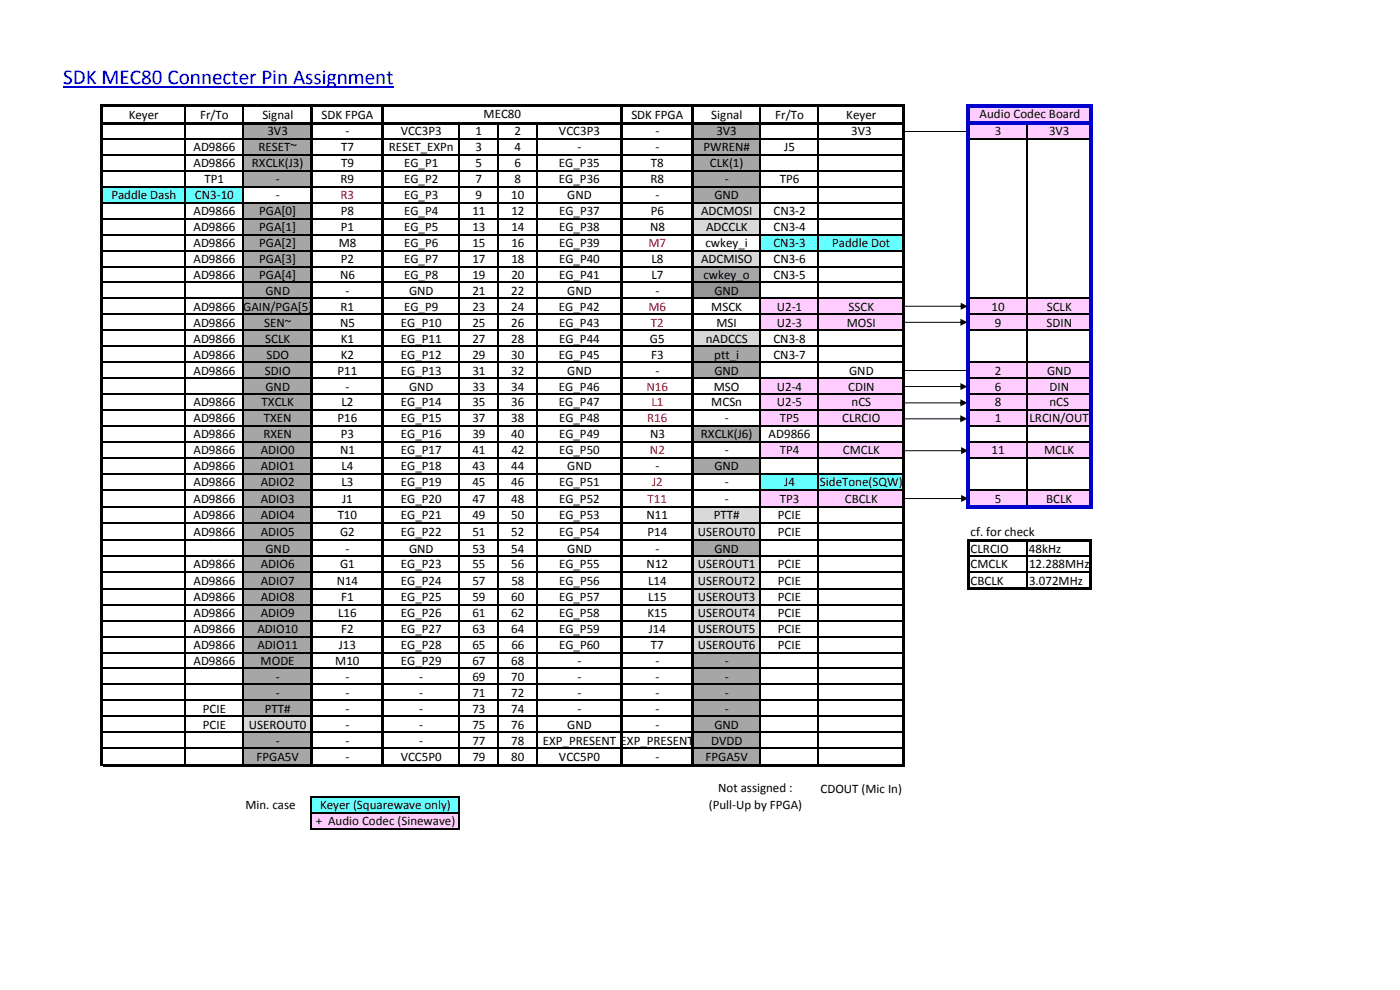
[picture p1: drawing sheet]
<svg xmlns="http://www.w3.org/2000/svg" width="420mm" height="297mm" viewBox="0 0 420 297" stroke-linecap="round" stroke-linejoin="round" font-family="sans-serif">
<path d="M290.6 31.7h36.8v5.3h-36.8z" fill="#fcf"/>
<g fill="#a6a6a6">
<path d="M73 36.9h20.5v4.8h-20.5z"/>
<path d="M207.8 36.9h20.3v4.8h-20.3z"/>
</g>
<path d="M290.6 36.9h36.8v4.8h-36.8z" fill="#fcf"/>
<g fill="#a6a6a6">
<path d="M73 41.7h20.5v14.4h-20.5z"/>
<path d="M207.8 41.7h20.3v14.4h-20.3z"/>
</g>
<path d="M30.6 56h42.4v4.9h-42.4z" fill="#65ffff"/>
<g fill="#a6a6a6">
<path d="M207.8 56h20.3v4.9h-20.3z"/>
<path d="M73 60.8h20.5v4.9h-20.5z"/>
</g>
<path d="M207.8 60.8h20.3v4.9h-20.3z" fill="#d9d9d9"/>
<path d="M73 65.6h20.5v4.8h-20.5z" fill="#a6a6a6"/>
<path d="M207.8 65.6h20.3v4.8h-20.3z" fill="#d9d9d9"/>
<path d="M73 70.4h20.5v4.8h-20.5z" fill="#a6a6a6"/>
<path d="M228 70.4h43.2v4.8h-43.2z" fill="#65ffff"/>
<path d="M73 75.2h20.5v4.8h-20.5z" fill="#a6a6a6"/>
<path d="M207.8 75.2h20.3v4.8h-20.3z" fill="#d9d9d9"/>
<g fill="#a6a6a6">
<path d="M73 80h20.5v4.8h-20.5z"/>
<path d="M207.8 80h20.3v4.8h-20.3z"/>
<path d="M73 84.8h20.5v4.8h-20.5z"/>
</g>
<path d="M207.8 84.8h20.3v4.8h-20.3z" fill="#969696"/>
<path d="M73 89.5h20.5v4.9h-20.5z" fill="#a6a6a6"/>
<g fill="#fcf">
<path d="M228 89.5h43.2v4.9h-43.2z"/>
<path d="M290.6 89.5h36.8v4.9h-36.8z"/>
</g>
<path d="M73 94.3h20.5v4.8h-20.5z" fill="#a6a6a6"/>
<g fill="#fcf">
<path d="M228 94.3h43.2v4.8h-43.2z"/>
<path d="M290.6 94.3h36.8v4.8h-36.8z"/>
</g>
<path d="M73 99.1h20.5v4.8h-20.5z" fill="#a6a6a6"/>
<path d="M207.8 99.1h20.3v4.8h-20.3z" fill="#d9d9d9"/>
<g fill="#a6a6a6">
<path d="M73 103.9h20.5v4.8h-20.5z"/>
<path d="M207.8 103.9h20.3v4.8h-20.3z"/>
<path d="M73 108.7h20.5v4.8h-20.5z"/>
<path d="M207.8 108.7h20.3v4.8h-20.3z"/>
</g>
<path d="M290.6 108.7h36.8v4.8h-36.8z" fill="#fcf"/>
<path d="M73 113.5h20.5v4.8h-20.5z" fill="#a6a6a6"/>
<g fill="#fcf">
<path d="M228 113.5h43.2v4.8h-43.2z"/>
<path d="M290.6 113.5h36.8v4.8h-36.8z"/>
</g>
<path d="M73 118.2h20.5v4.9h-20.5z" fill="#a6a6a6"/>
<g fill="#fcf">
<path d="M228 118.2h43.2v4.9h-43.2z"/>
<path d="M290.6 118.2h36.8v4.9h-36.8z"/>
</g>
<path d="M73 123h20.5v4.8h-20.5z" fill="#a6a6a6"/>
<g fill="#fcf">
<path d="M228 123h43.2v4.8h-43.2z"/>
<path d="M290.6 123h36.8v4.8h-36.8z"/>
</g>
<g fill="#a6a6a6">
<path d="M73 127.8h20.5v4.8h-20.5z"/>
<path d="M207.8 127.8h20.3v4.8h-20.3z"/>
<path d="M73 132.6h20.5v4.8h-20.5z"/>
</g>
<g fill="#fcf">
<path d="M228 132.6h43.2v4.8h-43.2z"/>
<path d="M290.6 132.6h36.8v4.8h-36.8z"/>
</g>
<g fill="#a6a6a6">
<path d="M73 137.4h20.5v4.8h-20.5z"/>
<path d="M207.8 137.4h20.3v4.8h-20.3z"/>
<path d="M73 142.2h20.5v4.8h-20.5z"/>
</g>
<path d="M228 142.2h43.2v4.8h-43.2z" fill="#65ffff"/>
<path d="M73 146.9h20.5v5.1h-20.5z" fill="#a6a6a6"/>
<g fill="#fcf">
<path d="M228 146.9h43.2v5.1h-43.2z"/>
<path d="M290.6 146.9h36.8v5.1h-36.8z"/>
</g>
<path d="M73 152h20.5v5.1h-20.5z" fill="#a6a6a6"/>
<path d="M207.8 152h20.3v5.1h-20.3z" fill="#d9d9d9"/>
<path d="M73 157h20.5v5.1h-20.5z" fill="#a6a6a6"/>
<path d="M207.8 157h20.3v5.1h-20.3z" fill="#d9d9d9"/>
<g fill="#a6a6a6">
<path d="M73 162.1h20.5v4.8h-20.5z"/>
<path d="M207.8 162.1h20.3v4.8h-20.3z"/>
<path d="M73 166.8h20.5v4.9h-20.5z"/>
</g>
<path d="M207.8 166.8h20.3v4.9h-20.3z" fill="#d9d9d9"/>
<path d="M73 171.6h20.5v5.1h-20.5z" fill="#a6a6a6"/>
<path d="M207.8 171.6h20.3v5.1h-20.3z" fill="#d9d9d9"/>
<path d="M73 176.7h20.5v4.8h-20.5z" fill="#a6a6a6"/>
<path d="M207.8 176.7h20.3v4.8h-20.3z" fill="#d9d9d9"/>
<path d="M73 181.4h20.5v4.9h-20.5z" fill="#a6a6a6"/>
<path d="M207.8 181.4h20.3v4.9h-20.3z" fill="#d9d9d9"/>
<path d="M73 186.2h20.5v4.9h-20.5z" fill="#a6a6a6"/>
<path d="M207.8 186.2h20.3v4.9h-20.3z" fill="#d9d9d9"/>
<path d="M73 191h20.5v4.8h-20.5z" fill="#a6a6a6"/>
<path d="M207.8 191h20.3v4.8h-20.3z" fill="#d9d9d9"/>
<g fill="#a6a6a6">
<path d="M73 195.8h20.5v19.2h-20.5z"/>
<path d="M207.8 195.8h20.3v19.2h-20.3z"/>
</g>
<path d="M73 214.9h20.5v4.9h-20.5z" fill="#d9d9d9"/>
<g fill="#a6a6a6">
<path d="M207.8 214.9h20.3v4.9h-20.3z"/>
<path d="M73 219.7h20.5v9.9h-20.5z"/>
<path d="M207.8 219.7h20.3v9.9h-20.3z"/>
</g>
<path d="M93.4 239.1h44.4v4.8h-44.4z" fill="#65ffff"/>
<path d="M93.4 243.9h44.4v4.8h-44.4z" fill="#fcf"/>
<path d="M18.9 26h99.2" fill="none" stroke="#00c" stroke-width=".42"/>
<path d="M30.9 31.3h240.6v.7h-240.6zM30.9 36.6h240.6v.7h-240.6z" fill="#000"/>
<g fill="none" stroke="#000" stroke-width=".34">
<path d="M55.4 32v4.6M73 32v4.6M228 32v4.6M245.6 32v4.6M30.9 41.7h62.2M30.9 46.5h62.2M30.9 51.3h62.2M30.9 56h62.2M93.8 41.7h20.7M93.8 46.5h20.7M93.8 51.3h20.7M93.8 56h20.7"/>
<path d="M115.2 41.7h70.9M115.2 46.5h70.9M115.2 51.3h70.9M115.2 56h70.9M186.8 41.7h20.7M186.8 46.5h20.7M186.8 51.3h20.7M186.8 56h20.7M208.2 41.7h62.6M30.9 60.8h62.2M30.9 65.6h62.2M30.9 70.4h62.2"/>
<path d="M30.9 75.2h62.2M30.9 80h62.2M93.8 60.8h20.7M93.8 65.6h20.7M93.8 70.4h20.7M93.8 75.2h20.7M93.8 80h20.7M115.2 60.8h70.9M115.2 65.6h70.9M115.2 70.4h70.9M115.2 75.2h70.9M115.2 80h70.9"/>
<path d="M186.8 60.8h20.7M186.8 65.6h20.7M186.8 70.4h20.7M186.8 75.2h20.7M186.8 80h20.7M30.9 84.8h62.2M30.9 89.5h62.2M30.9 94.3h62.2M30.9 99.1h62.2M93.8 84.8h20.7M93.8 89.5h20.7M93.8 94.3h20.7"/>
<path d="M93.8 99.1h20.7M115.2 84.8h70.9M115.2 89.5h70.9M115.2 94.3h70.9M115.2 99.1h70.9M186.8 84.8h20.7M186.8 89.5h20.7M186.8 94.3h20.7M186.8 99.1h20.7M208.2 89.5h62.6M208.2 94.3h62.6M208.2 99.1h62.6"/>
<path d="M30.9 103.9h62.2M30.9 108.7h62.2M30.9 113.5h62.2M30.9 118.2h62.2M93.8 103.9h20.7M93.8 108.7h20.7M93.8 113.5h20.7M93.8 118.2h20.7M115.2 103.9h70.9M115.2 108.7h70.9M115.2 113.5h70.9M115.2 118.2h70.9"/>
<path d="M186.8 103.9h20.7M186.8 108.7h20.7M186.8 113.5h20.7M186.8 118.2h20.7M208.2 108.7h62.6M208.2 113.5h62.6M208.2 118.2h62.6M30.9 123h62.2M30.9 127.8h62.2M30.9 132.6h62.2M30.9 137.4h62.2M93.8 123h20.7"/>
<path d="M93.8 127.8h20.7M93.8 132.6h20.7M93.8 137.4h20.7M115.2 123h70.9M115.2 127.8h70.9M115.2 132.6h70.9M115.2 137.4h70.9M186.8 123h20.7M186.8 127.8h20.7M186.8 132.6h20.7M186.8 137.4h20.7M208.2 123h62.6"/>
<path d="M208.2 127.8h62.6M208.2 132.6h62.6M208.2 137.4h62.6M30.9 142.2h62.2M30.9 146.9h62.2M30.9 152h62.2M30.9 157h62.2M93.8 142.2h20.7M93.8 146.9h20.7M93.8 152h20.7M93.8 157h20.7M115.2 142.2h70.9"/>
<path d="M115.2 146.9h70.9M115.2 152h70.9M115.2 157h70.9M186.8 142.2h20.7M186.8 146.9h20.7M186.8 152h20.7M186.8 157h20.7M208.2 146.9h62.6M208.2 152h62.6M30.9 162.1h62.2M93.8 162.1h20.7M115.2 162.1h70.9"/>
<path d="M186.8 162.1h20.7M208.2 162.1h62.6"/>
</g>
<path d="M290.1 31.2h1v121.3h-1z" fill="#00c"/>
<path d="M308.1 37.4v114.1" fill="none" stroke="#000" stroke-width=".34"/>
<path d="M326.8 32.2h1.1v120.3h-1.1z" fill="#00c"/>
<g fill="none" stroke="#000" stroke-width=".34">
<path d="M55.4 37.3v191.9M73 37.3v191.9M137.7 37.3v191.9M149.4 37.3v191.9M161.1 37.3v191.9M228 37.3v191.9M245.6 37.3v191.9M30.9 166.8h62.2M30.9 171.6h62.2M30.9 176.7h62.2M93.8 166.8h20.7M93.8 171.6h20.7"/>
<path d="M93.8 176.7h20.7M115.2 166.8h70.9M115.2 171.6h70.9M115.2 176.7h70.9M186.8 166.8h20.7M186.8 171.6h20.7M186.8 176.7h20.7M208.2 166.8h62.6M208.2 171.6h62.6M208.2 176.7h62.6M308.1 162.4v13.9M30.9 181.4h62.2"/>
<path d="M30.9 186.2h62.2M30.9 191h62.2M30.9 195.8h62.2M93.8 181.4h20.7M93.8 186.2h20.7M93.8 191h20.7M93.8 195.8h20.7M115.2 181.4h70.9M115.2 186.2h70.9M115.2 191h70.9M115.2 195.8h70.9M186.8 181.4h20.7"/>
<path d="M186.8 186.2h20.7M186.8 191h20.7M186.8 195.8h20.7M30.9 200.6h62.2M30.9 205.4h62.2M30.9 210.1h62.2M30.9 214.9h62.2M30.9 219.7h62.2M93.8 200.6h20.7M93.8 205.4h20.7M93.8 210.1h20.7M93.8 214.9h20.7"/>
<path d="M93.8 219.7h20.7M115.2 200.6h70.9M115.2 205.4h70.9M115.2 210.1h70.9M115.2 214.9h70.9M115.2 219.7h70.9M186.8 200.6h20.7M186.8 205.4h20.7M186.8 210.1h20.7M186.8 214.9h20.7M186.8 219.7h20.7M30.9 224.5h62.2"/>
<path d="M93.4 238.9v9.9M93.8 224.5h20.7M115.2 224.5h70.9M137.7 239.3v9.5M186.8 224.5h20.7"/>
</g>
<path d="M30.3 31.3h.6v198.6h-.6zM93.1 32h.7v197.9h-.7zM114.5 32h.7v197.9h-.7zM186.1 32h.7v197.9h-.7zM207.5 32h.7v197.9h-.7zM270.8 32h.7v197.9h-.7zM290.3 161.7h.6v15.3h-.6zM327 162.4h.7v14.6h-.7z" fill="#000"/>
<g fill="#00c">
<path d="M291.1 31.2h36.8v1h-36.8z"/>
<path d="M291.1 36.4h36.8v1h-36.8z"/>
</g>
<g fill="none" stroke="#000" stroke-width=".34">
<path d="M208.2 46.5h62.6M208.2 51.3h62.6M208.2 56h62.6M291.1 41.7h35.7M208.2 60.8h62.6M208.2 65.6h62.6M208.2 70.4h62.6M208.2 75.2h62.6M208.2 80h62.6M208.2 84.8h62.6M291.1 89.5h35.7M291.1 94.3h35.7"/>
<path d="M291.1 99.1h35.7M208.2 103.9h62.6M291.1 108.7h35.7M291.1 113.5h35.7M291.1 118.2h35.7M291.1 123h35.7M291.1 127.8h35.7M291.1 132.6h35.7M291.1 137.4h35.7M208.2 142.2h62.6M291.1 146.9h35.7"/>
</g>
<path d="M291.1 151.5h36.8v1h-36.8z" fill="#00c"/>
<g fill="none" stroke="#000" stroke-width=".34">
<path d="M208.2 157h62.6M290.9 166.8h36.1M290.9 171.6h36.1M208.2 181.4h62.6M208.2 186.2h62.6M208.2 191h62.6M208.2 195.8h62.6M208.2 200.6h62.6M208.2 205.4h62.6M208.2 210.1h62.6M208.2 214.9h62.6M208.2 219.7h62.6"/>
<path d="M93.6 239.1h44.3M208.2 224.5h62.6M93.6 243.9h44.3M93.6 248.7h44.3"/>
</g>
<g fill="#000">
<path d="M290.9 161.7h36.8v.7h-36.8zM290.9 176.3h36.8v.7h-36.8zM30.9 229.2h240.6v.7h-240.6z"/>
<path d="M271 96.6h17.6v.3h-17.6zM288.2 95.6l2.2 1.1-2.2 1z"/>
<path d="M271.1 91.7h17.6v.3h-17.6zM288.3 90.8l2.1 1.1-2.1 1.1z"/>
<path d="M270.9 115.8h17.7v.3h-17.7zM288.2 114.9l2.2 1.1-2.2 1.1z"/>
<path d="M270.9 120.7h17.7v.3h-17.7zM288.2 119.8l2.2 1.1-2.2 1z"/>
<path d="M271 125.5h17.6v.3h-17.6zM288.2 124.6l2.1 1-2.1 1.1z"/>
<path d="M271.1 135.1h17.7v.3h-17.7zM288.4 134.2l2.2 1-2.2 1.1z"/>
<path d="M271.1 149.4h17.7v.3h-17.7zM288.4 148.5l2.2 1.1-2.2 1z"/>
</g>
<path d="M271.1 39.3h19.3M271.1 111h19.5" fill="none" stroke="#000" stroke-width=".3"/>
<text font-size="6.3" fill="#00c" x="18.9" y="25.1">SDK MEC80 Connecter Pin Assignment</text>
<g font-size="3.9">
<text x="38.6" y="35.6">Keyer</text>
<text x="60.1" y="35.6">Fr/To</text>
<text x="78.7" y="35.6">Signal</text>
<text x="96.5" y="35.6">SDK FPGA</text>
<text x="145.1" y="35.4">MEC80</text>
<text x="189.5" y="35.6">SDK FPGA</text>
<text x="213.5" y="35.6">Signal</text>
<text x="232.6" y="35.6">Fr/To</text>
<text x="254" y="35.6">Keyer</text>
<text x="294" y="35.4">Audio Codec Board</text>
<text x="80.3" y="40.6">3V3</text>
<text x="103.7" y="40.6">‐</text>
<text x="120.3" y="40.6">VCC3P3</text>
<text x="142.7" y="40.6">1</text>
<text x="154.4" y="40.6">2</text>
<text x="167.8" y="40.6">VCC3P3</text>
<text x="196.7" y="40.6">‐</text>
<text x="215" y="40.6">3V3</text>
<text x="255.4" y="40.6">3V3</text>
<text x="298.5" y="40.6">3</text>
<text x="314.8" y="40.6">3V3</text>
<text x="58.1" y="45.4">AD9866</text>
<text x="77.6" y="45.4">RESET~</text>
<text x="102.3" y="45.4">T7</text>
<text x="116.7" y="45.4">RESET_EXPn</text>
<text x="142.7" y="45.4">3</text>
<text x="154.4" y="45.4">4</text>
<text x="173.3" y="45.4">‐</text>
<text x="196.7" y="45.4">‐</text>
<text x="211.1" y="45.4">PWREN#</text>
<text x="235.4" y="45.4">J5</text>
<text x="58.1" y="50.2">AD9866</text>
<text x="75.6" y="50.2">RXCLK(J3)</text>
<text x="102.4" y="50.2">T9</text>
<text x="121.3" y="50.2">EG_P1</text>
<text x="142.7" y="50.2">5</text>
<text x="154.4" y="50.2">6</text>
<text x="167.8" y="50.2">EG_P35</text>
<text x="195.4" y="50.2">T8</text>
<text x="213.1" y="50.2">CLK(1)</text>
<text x="33.4" y="59.8">Paddle Dash</text>
<text x="58.5" y="59.8">CN3‐10</text>
<text x="61.4" y="55">TP1</text>
<text x="82.8" y="55">‐</text>
<text x="82.8" y="59.8">‐</text>
<text x="102.2" y="55">R9</text>
<text x="121.3" y="59.8">EG_P3</text>
<text x="121.3" y="55">EG_P2</text>
<text x="142.7" y="59.8">9</text>
<text x="142.7" y="55">7</text>
<text x="153.4" y="59.8">10</text>
<text x="154.4" y="55">8</text>
<text x="167.8" y="55">EG_P36</text>
<text x="170.3" y="59.8">GND</text>
<text x="195.2" y="55">R8</text>
<text x="196.7" y="59.8">‐</text>
<text x="214.4" y="59.8">GND</text>
<text x="217.5" y="55">‐</text>
<text x="234" y="55">TP6</text>
<text x="58.1" y="64.6">AD9866</text>
<text x="77.8" y="64.6">PGA[0]</text>
<text x="102.3" y="64.6">P8</text>
<text x="121.3" y="64.6">EG_P4</text>
<text x="141.8" y="64.6">11</text>
<text x="153.5" y="64.6">12</text>
<text x="167.8" y="64.6">EG_P37</text>
<text x="195.3" y="64.6">P6</text>
<text x="210.4" y="64.6">ADCMOSI</text>
<text x="232.1" y="64.6">CN3‐2</text>
<text x="58.1" y="69.3">AD9866</text>
<text x="77.8" y="69.3">PGA[1]</text>
<text x="102.3" y="69.3">P1</text>
<text x="121.3" y="69.3">EG_P5</text>
<text x="141.8" y="69.3">13</text>
<text x="153.5" y="69.3">14</text>
<text x="167.8" y="69.3">EG_P38</text>
<text x="195.1" y="69.3">N8</text>
<text x="211.9" y="69.3">ADCCLK</text>
<text x="232.1" y="69.3">CN3‐4</text>
<text x="58.1" y="74.1">AD9866</text>
<text x="77.8" y="74.1">PGA[2]</text>
<text x="101.6" y="74.1">M8</text>
<text x="121.3" y="74.1">EG_P6</text>
<text x="141.8" y="74.1">15</text>
<text x="153.5" y="74.1">16</text>
<text x="167.8" y="74.1">EG_P39</text>
<text x="211.7" y="74.1">cwkey_i</text>
<text x="232.1" y="74.1">CN3‐3</text>
<text x="249.8" y="74.1">Paddle Dot</text>
<text x="58.1" y="78.9">AD9866</text>
<text x="58.1" y="83.7">AD9866</text>
<text x="77.8" y="78.9">PGA[3]</text>
<text x="77.8" y="83.7">PGA[4]</text>
<text x="102.1" y="83.7">N6</text>
<text x="102.3" y="78.9">P2</text>
<text x="121.3" y="78.9">EG_P7</text>
<text x="121.3" y="83.7">EG_P8</text>
<text x="141.8" y="78.9">17</text>
<text x="141.8" y="83.7">19</text>
<text x="153.5" y="78.9">18</text>
<text x="153.5" y="83.7">20</text>
<text x="167.8" y="78.9">EG_P40</text>
<text x="167.8" y="83.7">EG_P41</text>
<text x="195.5" y="78.9">L8</text>
<text x="195.5" y="83.7">L7</text>
<text x="210.4" y="78.9">ADCMISO</text>
<text x="211.1" y="83.7">cwkey_o</text>
<text x="232.1" y="78.9">CN3‐6</text>
<text x="232.1" y="83.7">CN3‐5</text>
<text x="79.7" y="88.5">GND</text>
<text x="103.7" y="88.5">‐</text>
<text x="122.8" y="88.5">GND</text>
<text x="141.8" y="88.5">21</text>
<text x="153.4" y="88.5">22</text>
<text x="170.3" y="88.5">GND</text>
<text x="196.7" y="88.5">‐</text>
<text x="214.4" y="88.5">GND</text>
<text x="58.1" y="93.3">AD9866 GAIN/PGA[5]</text>
<text x="102.2" y="93.3">R1</text>
<text x="121.3" y="93.3">EG_P9</text>
<text x="141.8" y="93.3">23</text>
<text x="153.5" y="93.3">24</text>
<text x="167.8" y="93.3">EG_P42</text>
<text x="213.5" y="93.3">MSCK</text>
<text x="233.1" y="93.3">U2‐1</text>
<text x="254.7" y="93.3">SSCK</text>
<text x="297.5" y="93.3">10</text>
<text x="314.1" y="93.3">SCLK</text>
<text x="58.1" y="98">AD9866</text>
<text x="79.3" y="98">SEN~</text>
<text x="102.1" y="98">N5</text>
<text x="120.3" y="98">EG_P10</text>
<text x="141.8" y="98">25</text>
<text x="153.5" y="98">26</text>
<text x="167.8" y="98">EG_P43</text>
<text x="215" y="98">MSI</text>
<text x="233.1" y="98">U2‐3</text>
<text x="254.2" y="98">MOSI</text>
<text x="298.5" y="98">9</text>
<text x="314.1" y="98">SDIN</text>
<text x="58.1" y="102.8">AD9866</text>
<text x="58.1" y="107.6">AD9866</text>
<text x="79.6" y="102.8">SCLK</text>
<text x="80" y="107.6">SDO</text>
<text x="102.3" y="107.6">K2</text>
<text x="102.3" y="102.8">K1</text>
<text x="120.3" y="107.6">EG_P12</text>
<text x="120.3" y="102.8">EG_P11</text>
<text x="141.8" y="107.6">29</text>
<text x="141.8" y="102.8">27</text>
<text x="153.5" y="107.6">30</text>
<text x="153.5" y="102.8">28</text>
<text x="167.8" y="107.6">EG_P45</text>
<text x="167.8" y="102.8">EG_P44</text>
<text x="195.1" y="102.8">G5</text>
<text x="195.4" y="107.6">F3</text>
<text x="211.8" y="102.8">nADCCS</text>
<text x="214.4" y="107.6">ptt_i</text>
<text x="232.1" y="107.6">CN3‐7</text>
<text x="232.1" y="102.8">CN3‐8</text>
<text x="58.1" y="112.4">AD9866</text>
<text x="79.5" y="112.4">SDIO</text>
<text x="101.3" y="112.4">P11</text>
<text x="120.3" y="112.4">EG_P13</text>
<text x="141.8" y="112.4">31</text>
<text x="153.5" y="112.4">32</text>
<text x="170.3" y="112.4">GND</text>
<text x="196.7" y="112.4">‐</text>
<text x="214.4" y="112.4">GND</text>
<text x="254.8" y="112.4">GND</text>
<text x="298.5" y="112.4">2</text>
<text x="314.2" y="112.4">GND</text>
<text x="79.7" y="117.2">GND</text>
<text x="103.7" y="117.2">‐</text>
<text x="122.8" y="117.2">GND</text>
<text x="141.8" y="117.2">33</text>
<text x="153.5" y="117.2">34</text>
<text x="167.8" y="117.2">EG_P46</text>
<text x="214.2" y="117.2">MSO</text>
<text x="233.1" y="117.2">U2‐4</text>
<text x="254.5" y="117.2">CDIN</text>
<text x="298.5" y="117.2">6</text>
<text x="315" y="117.2">DIN</text>
<text x="58.1" y="122">AD9866</text>
<text x="78.5" y="122">TXCLK</text>
<text x="102.5" y="122">L2</text>
<text x="120.3" y="122">EG_P14</text>
<text x="141.8" y="122">35</text>
<text x="153.5" y="122">36</text>
<text x="167.8" y="122">EG_P47</text>
<text x="213.5" y="122">MCSn</text>
<text x="233.1" y="122">U2‐5</text>
<text x="255.6" y="122">nCS</text>
<text x="298.5" y="122">8</text>
<text x="314.9" y="122">nCS</text>
<text x="58.1" y="126.7">AD9866</text>
<text x="58.1" y="131.5">AD9866</text>
<text x="79.1" y="131.5">RXEN</text>
<text x="79.2" y="126.7">TXEN</text>
<text x="101.3" y="126.7">P16</text>
<text x="102.3" y="131.5">P3</text>
<text x="120.3" y="126.7">EG_P15</text>
<text x="120.3" y="131.5">EG_P16</text>
<text x="141.8" y="126.7">37</text>
<text x="141.8" y="131.5">39</text>
<text x="153.5" y="126.7">38</text>
<text x="153.5" y="131.5">40</text>
<text x="167.8" y="126.7">EG_P48</text>
<text x="167.8" y="131.5">EG_P49</text>
<text x="195.1" y="131.5">N3</text>
<text x="210.4" y="131.5">RXCLK(J6)</text>
<text x="217.5" y="126.7">‐</text>
<text x="230.7" y="131.5">AD9866</text>
<text x="234" y="126.7">TP5</text>
<text x="252.8" y="126.7">CLRCIO</text>
<text x="298.5" y="126.7">1</text>
<text x="309" y="126.7">LRCIN/OUT</text>
<text x="58.1" y="136.3">AD9866</text>
<text x="78.3" y="136.3">ADIO0</text>
<text x="102.1" y="136.3">N1</text>
<text x="120.3" y="136.3">EG_P17</text>
<text x="141.8" y="136.3">41</text>
<text x="153.5" y="136.3">42</text>
<text x="167.8" y="136.3">EG_P50</text>
<text x="217.5" y="136.3">‐</text>
<text x="234" y="136.3">TP4</text>
<text x="252.9" y="136.3">CMCLK</text>
<text x="297.6" y="136.3">11</text>
<text x="313.3" y="136.3">MCLK</text>
<text x="58.1" y="141.1">AD9866</text>
<text x="78.3" y="141.1">ADIO1</text>
<text x="102.5" y="141.1">L4</text>
<text x="120.3" y="141.1">EG_P18</text>
<text x="141.8" y="141.1">43</text>
<text x="153.5" y="141.1">44</text>
<text x="170.3" y="141.1">GND</text>
<text x="196.7" y="141.1">‐</text>
<text x="214.4" y="141.1">GND</text>
<text x="58.1" y="145.9">AD9866</text>
<text x="78.3" y="145.9">ADIO2</text>
<text x="102.5" y="145.9">L3</text>
<text x="120.3" y="145.9">EG_P19</text>
<text x="141.8" y="145.9">45</text>
<text x="153.5" y="145.9">46</text>
<text x="167.8" y="145.9">EG_P51</text>
<text x="217.5" y="145.9">‐</text>
<text x="235.4" y="145.9">J4</text>
<text x="246.1" y="145.9">SideTone(SQW)</text>
<text x="58.1" y="150.8">AD9866</text>
<text x="58.1" y="155.8">AD9866</text>
<text x="78.3" y="150.8">ADIO3</text>
<text x="78.3" y="155.8">ADIO4</text>
<text x="101.3" y="155.8">T10</text>
<text x="102.7" y="150.8">J1</text>
<text x="120.3" y="155.8">EG_P21</text>
<text x="120.3" y="150.8">EG_P20</text>
<text x="141.8" y="155.8">49</text>
<text x="141.8" y="150.8">47</text>
<text x="153.5" y="155.8">50</text>
<text x="153.5" y="150.8">48</text>
<text x="167.8" y="155.8">EG_P53</text>
<text x="167.8" y="150.8">EG_P52</text>
<text x="194.1" y="155.8">N11</text>
<text x="214.2" y="155.8">PTT#</text>
<text x="217.5" y="150.8">‐</text>
<text x="233.5" y="155.8">PCIE</text>
<text x="234" y="150.8">TP3</text>
<text x="253.5" y="150.8">CBCLK</text>
<text x="298.5" y="150.8">5</text>
<text x="314" y="150.8">BCLK</text>
<text x="58.1" y="160.9">AD9866</text>
<text x="78.3" y="160.9">ADIO5</text>
<text x="102.1" y="160.9">G2</text>
<text x="120.3" y="160.9">EG_P22</text>
<text x="141.8" y="160.9">51</text>
<text x="153.5" y="160.9">52</text>
<text x="167.8" y="160.9">EG_P54</text>
<text x="194.3" y="160.9">P14</text>
<text x="209.5" y="160.9">USEROUT0</text>
<text x="233.5" y="160.9">PCIE</text>
<text x="291.3" y="160.9">cf. for check</text>
<text x="79.7" y="165.8">GND</text>
<text x="103.7" y="165.8">‐</text>
<text x="122.8" y="165.8">GND</text>
<text x="141.8" y="165.8">53</text>
<text x="153.5" y="165.8">54</text>
<text x="170.3" y="165.8">GND</text>
<text x="196.7" y="165.8">‐</text>
<text x="214.4" y="165.8">GND</text>
<text x="291.3" y="165.8">CLRCIO</text>
<text x="308.8" y="165.8">48kHz</text>
<text x="58.1" y="170.6">AD9866</text>
<text x="78.3" y="170.6">ADIO6</text>
<text x="102.1" y="170.6">G1</text>
<text x="120.3" y="170.6">EG_P23</text>
<text x="141.8" y="170.6">55</text>
<text x="153.5" y="170.6">56</text>
<text x="167.8" y="170.6">EG_P55</text>
<text x="194.1" y="170.6">N12</text>
<text x="209.5" y="170.6">USEROUT1</text>
<text x="233.5" y="170.6">PCIE</text>
<text x="291.3" y="170.6">CMCLK</text>
<text x="308.8" y="170.6">12.288MHz</text>
<text x="58.1" y="175.5">AD9866</text>
<text x="78.3" y="175.5">ADIO7</text>
<text x="101" y="175.5">N14</text>
<text x="120.3" y="175.5">EG_P24</text>
<text x="141.8" y="175.5">57</text>
<text x="153.5" y="175.5">58</text>
<text x="167.8" y="175.5">EG_P56</text>
<text x="194.5" y="175.5">L14</text>
<text x="209.5" y="175.5">USEROUT2</text>
<text x="233.5" y="175.5">PCIE</text>
<text x="291.3" y="175.5">CBCLK</text>
<text x="308.8" y="175.5">3.072MHz</text>
<text x="58.1" y="180.4">AD9866</text>
<text x="58.1" y="185.2">AD9866</text>
<text x="78.3" y="180.4">ADIO8</text>
<text x="78.3" y="185.2">ADIO9</text>
<text x="101.5" y="185.2">L16</text>
<text x="102.4" y="180.4">F1</text>
<text x="120.3" y="180.4">EG_P25</text>
<text x="120.3" y="185.2">EG_P26</text>
<text x="141.8" y="180.4">59</text>
<text x="141.8" y="185.2">61</text>
<text x="153.5" y="180.4">60</text>
<text x="153.5" y="185.2">62</text>
<text x="167.8" y="180.4">EG_P57</text>
<text x="167.8" y="185.2">EG_P58</text>
<text x="194.3" y="185.2">K15</text>
<text x="194.5" y="180.4">L15</text>
<text x="209.5" y="180.4">USEROUT3</text>
<text x="209.5" y="185.2">USEROUT4</text>
<text x="233.5" y="180.4">PCIE</text>
<text x="233.5" y="185.2">PCIE</text>
<text x="58.1" y="190">AD9866</text>
<text x="77.3" y="190">ADIO10</text>
<text x="102.4" y="190">F2</text>
<text x="120.3" y="190">EG_P27</text>
<text x="141.8" y="190">63</text>
<text x="153.5" y="190">64</text>
<text x="167.8" y="190">EG_P59</text>
<text x="194.7" y="190">J14</text>
<text x="209.5" y="190">USEROUT5</text>
<text x="233.5" y="190">PCIE</text>
<text x="58.1" y="194.7">AD9866</text>
<text x="77.3" y="194.7">ADIO11</text>
<text x="101.7" y="194.7">J13</text>
<text x="120.3" y="194.7">EG_P28</text>
<text x="141.8" y="194.7">65</text>
<text x="153.5" y="194.7">66</text>
<text x="167.8" y="194.7">EG_P60</text>
<text x="195.4" y="194.7">T7</text>
<text x="209.5" y="194.7">USEROUT6</text>
<text x="233.5" y="194.7">PCIE</text>
<text x="58.1" y="199.5">AD9866</text>
<text x="78.2" y="199.5">MODE</text>
<text x="100.6" y="199.5">M10</text>
<text x="120.3" y="199.5">EG_P29</text>
<text x="141.8" y="199.5">67</text>
<text x="153.5" y="199.5">68</text>
<text x="173.3" y="199.5">‐</text>
<text x="196.7" y="199.5">‐</text>
<text x="217.5" y="199.5">‐</text>
<text x="82.8" y="209.1">‐</text>
<text x="82.8" y="204.3">‐</text>
<text x="103.7" y="209.1">‐</text>
<text x="103.7" y="204.3">‐</text>
<text x="125.8" y="209.1">‐</text>
<text x="125.8" y="204.3">‐</text>
<text x="141.8" y="209.1">71</text>
<text x="141.8" y="204.3">69</text>
<text x="153.5" y="209.1">72</text>
<text x="153.5" y="204.3">70</text>
<text x="173.3" y="204.3">‐</text>
<text x="173.3" y="209.1">‐</text>
<text x="196.7" y="204.3">‐</text>
<text x="196.7" y="209.1">‐</text>
<text x="217.5" y="204.3">‐</text>
<text x="217.5" y="209.1">‐</text>
<text x="60.9" y="213.9">PCIE</text>
<text x="79.5" y="213.9">PTT#</text>
<text x="103.7" y="213.9">‐</text>
<text x="125.8" y="213.9">‐</text>
<text x="141.8" y="213.9">73</text>
<text x="153.5" y="213.9">74</text>
<text x="173.3" y="213.9">‐</text>
<text x="196.7" y="213.9">‐</text>
<text x="217.5" y="213.9">‐</text>
<text x="60.9" y="218.7">PCIE</text>
<text x="74.7" y="218.7">USEROUT0</text>
<text x="103.7" y="218.7">‐</text>
<text x="125.8" y="218.7">‐</text>
<text x="141.8" y="218.7">75</text>
<text x="153.5" y="218.7">76</text>
<text x="170.3" y="218.7">GND</text>
<text x="196.7" y="218.7">‐</text>
<text x="214.4" y="218.7">GND</text>
<text x="82.8" y="223.4">‐</text>
<text x="103.7" y="223.4">‐</text>
<text x="125.8" y="223.4">‐</text>
<text x="141.8" y="223.4">77</text>
<text x="153.5" y="223.4">78</text>
<text x="162.9" y="223.4">EXP_PRESENT</text>
<text x="186.3" y="223.4">EXP_PRESENT</text>
<text x="213.4" y="223.4">DVDD</text>
<text x="77" y="228.3">FPGA5V</text>
<text x="103.7" y="228.3">‐</text>
<text x="120.3" y="228.3">VCC5P0</text>
<text x="141.8" y="228.3">79</text>
<text x="153.4" y="228.3">80</text>
<text x="167.8" y="228.3">VCC5P0</text>
<text x="196.7" y="228.3">‐</text>
<text x="211.7" y="228.3">FPGA5V</text>
<text x="215.5" y="237.7">Not assigned :</text>
<text x="246.2" y="238">CDOUT (Mic In)</text>
<text x="73.6" y="242.8">Min. case</text>
<text x="96" y="242.7">Keyer (Squarewave only)</text>
<text x="212.7" y="242.8">(Pull‐Up by FPGA)</text>
<text x="94.8" y="247.4">+ Audio Codec (Sinewave)</text>
</g>
<g font-size="3.9" fill="#f00">
<text x="102.2" y="59.8">R3</text>
<text x="194.6" y="74.1">M7</text>
<text x="194.6" y="93.3">M6</text>
<text x="195.4" y="98">T2</text>
<text x="194" y="117.2">N16</text>
<text x="195.5" y="122">L1</text>
<text x="194.3" y="126.7">R16</text>
<text x="195.1" y="136.3">N2</text>
<text x="195.7" y="145.9">J2</text>
<text x="194.3" y="150.8">T11</text>
</g>
</svg>
